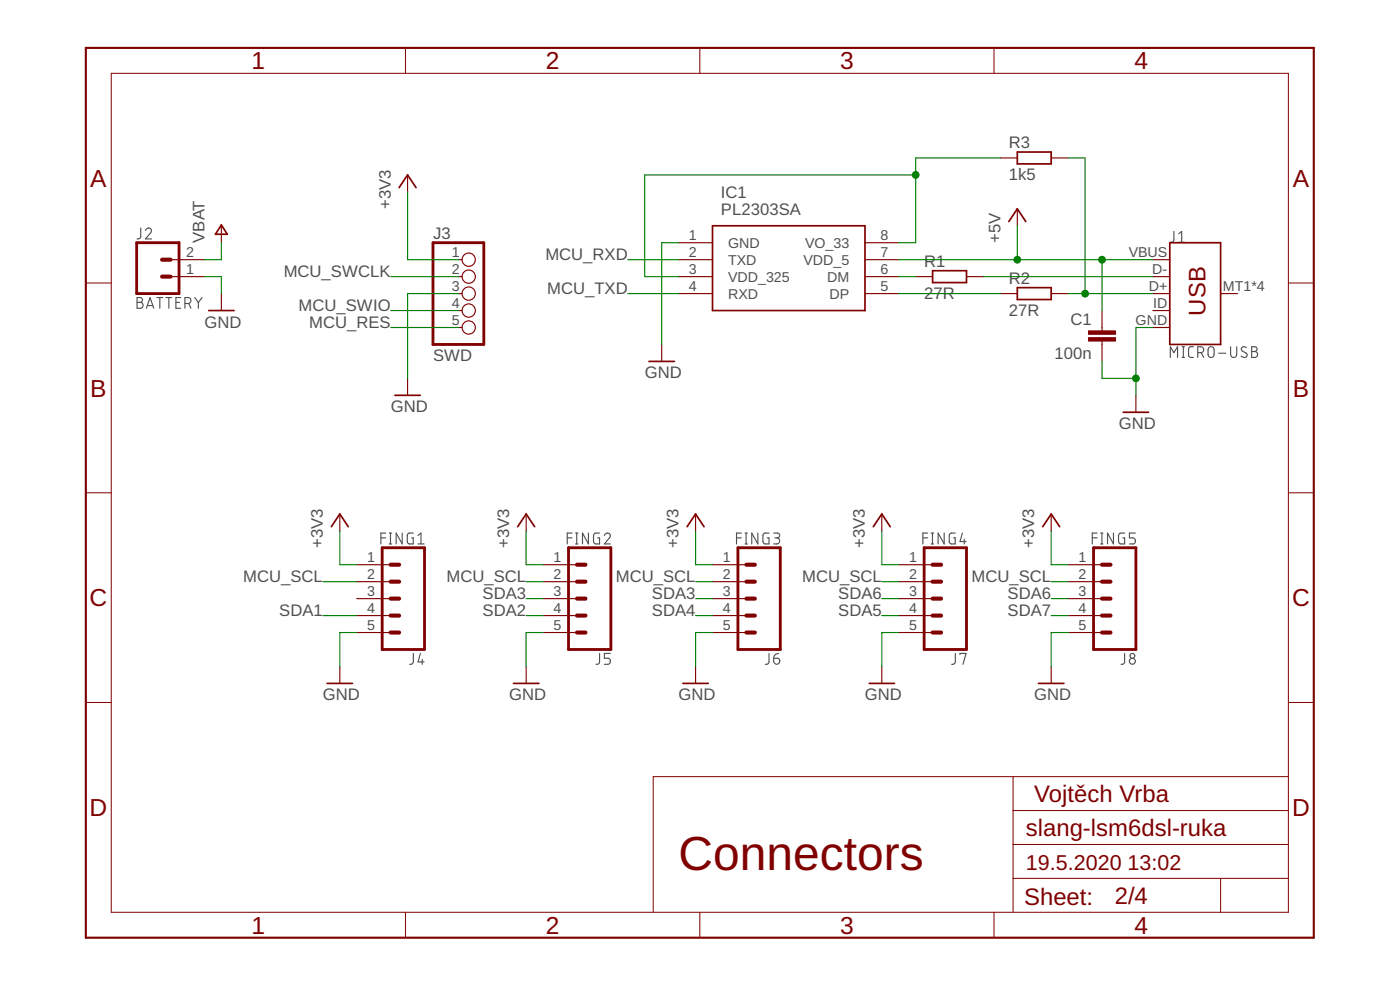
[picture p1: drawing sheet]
<svg xmlns="http://www.w3.org/2000/svg" width="210mm" height="148mm" viewBox="0 0 210 148" stroke-linecap="round" stroke-linejoin="round" font-family="sans-serif">
<g fill="none" stroke="#505050" stroke-width=".17">
<path d="M21.1 34.2v1.4l-.2 .2h-.3M21.8 34.5a.45 .45 0 0 1 .6-.3 .45 .45 0 0 1 .2 .7l-.8 .9h.9M176 34.7v1.4l-.2 .2h-.3M176.7 36.3h.9M176.7 35l.5-.3v1.6M20.6 44.6h.4a.36 .36 0 0 1 .4 .3 .36 .36 0 0 1-.4 .4 .44 .44 0 0 1 .5 .4 .44 .44 0 0 1-.5 .5h-.4zM20.6 45.3h.4M21.9 46.2l.6-1.6 .6 1.6M22.1 45.8h.8M23.5 44.6h.9M24 44.6v1.6M24.9 44.6h.9"/>
<path d="M25.3 44.6v1.6M26.4 45.3h.5M27.1 44.6h-.7v1.6h.7M27.7 45.5h.5a.44 .44 0 0 0 .4-.5 .44 .44 0 0 0-.4-.4h-.5v1.6M28.3 45.5l.3 .7M29.2 44.6l.5 .7M29.7 45.3v.9M30.3 44.6l-.6 .7M175.5 53.6v-1.7l.5 .9 .6-.9v1.7M177.2 53.6h.4M177.2 51.9h.4M177.4 51.9v1.7"/>
<path d="M178.9 51.9l-.5 .1-.2 .3v1l.2 .2 .5 .1M179.6 52.8h.4a.44 .44 0 0 0 .5-.4 .44 .44 0 0 0-.5-.5h-.4v1.7M180.1 52.8l.4 .8M181.3 52.1a.45 .45 0 0 1 .5-.1 .45 .45 0 0 1 .2 .4v.7a.46 .46 0 0 1-.4 .5 .46 .46 0 0 1-.5-.5v-.7zM182.7 52.9h1.1M184.5 51.9v1.2a.46 .46 0 0 0 .5 .5 .46 .46 0 0 0 .4-.5v-1.2M186.9 52.1a.41 .41 0 0 0-.6-.1 .41 .41 0 0 0-.1 .5l.6 .4a.38 .38 0 0 1 .1 .5 .38 .38 0 0 1-.5 .1l-.3-.2M187.7 51.9h.4a.36 .36 0 0 1 .4 .4 .36 .36 0 0 1-.4 .4 .44 .44 0 0 1 .5 .4 .44 .44 0 0 1-.5 .5h-.4zM187.7 52.7h.4M57.8 79.9h-.7v1.6M58.4 79.9h.3M58.5 79.9v1.6"/>
<path d="M60.3 79.9v1.6l-.9-1.6v1.6M62 79.9h-.7l-.2 .2v1l.2 .4h.7v-.9h-.3M85.8 79.9h-.8v1.6M86.3 79.9h.4M86.5 79.9v1.6M88.2 79.9v1.6l-.9-1.6v1.6M89.9 79.9h-.7l-.2 .2v1l.2 .4h.7v-.9h-.3M111.1 79.9h-.7v1.6M111.7 79.9h.4M111.9 79.9v1.6M113.6 79.9v1.6l-.9-1.6v1.6M115.3 79.9h-.7l-.2 .2v1l.2 .4h.7v-.9h-.3"/>
<path d="M116 79.9h.5a.36 .36 0 0 1 .4 .3 .36 .36 0 0 1-.4 .4h-.3M139.1 79.9h-.7v1.6M139.6 79.9h.4M139.8 79.9v1.6M141.6 79.9v1.6l-.9-1.6v1.6M143.2 79.9h-.7l-.2 .2v1l.2 .4h.7v-.9h-.2M144.3 79.9l-.4 1.2h.9M164.5 79.9h-.7v1.6M165 79.9h.4M165.2 79.9v1.6M166.9 79.9v1.6l-.8-1.6v1.6M168.6 79.9h-.7l-.2 .2v1l.2 .4h.7v-.9h-.3"/>
<path d="M170.2 79.9h-.9v.7h.6a.46 .46 0 0 1 .3 .4 .46 .46 0 0 1-.3 .5h-.6M57.1 80.6h.7M58.4 81.5h.3M62 97.9l-.1 1.4-.2 .2h-.3M62.7 81.5h.9M62.7 80.2l.4-.3v1.6M63 97.9l-.3 1.3h.9M63.3 98.8v.7M85 80.6h.8M86.3 81.5h.4M89.9 97.9v1.4l-.2 .2h-.3M90.6 80.2a.44 .44 0 0 1 .6-.3 .44 .44 0 0 1 .2 .7l-.8 .9h.9"/>
<path d="M91.5 97.9h-.9v.7h.5a.46 .46 0 0 1 .4 .5 .46 .46 0 0 1-.4 .4h-.5M110.4 80.6h.7M111.7 81.5h.4M115.3 97.9v1.4l-.2 .2h-.4M116 98.6h.5a.45 .45 0 0 1 .4 .5 .45 .45 0 0 1-.5 .4 .45 .45 0 0 1-.4-.4zM116.5 80.6a.46 .46 0 0 1 .4 .4 .46 .46 0 0 1-.4 .5h-.5M116.7 97.9a.7 .7 0 0 0-.7 .7M138.4 80.6h.7M139.6 81.5h.4M143.2 97.9v1.4l-.2 .2h-.3M143.9 98.1v-.2h.9l-.4 1.6M144.6 80.8v.7"/>
<path d="M163.8 80.6h.7M165 81.5h.4M168.6 97.9v1.4l-.2 .2h-.3"/>
<circle cx="169.8" cy="98.3" r=".36"/>
<circle cx="169.8" cy="99.1" r=".44"/>
</g>
<path d="M20.5 36.4h6.3v7.6h-6.3zM64.9 36.4h7.6v15.2h-7.6zM57.3 82.1h6.3v15.2h-6.3zM85.2 82.1h6.4v15.2h-6.4zM110.6 82.1h6.4v15.2h-6.4zM138.6 82.1h6.3v15.2h-6.3zM164 82.1h6.3v15.2h-6.3z" fill="none" stroke="#800000" stroke-width=".42"/>
<g fill="none" stroke="#800000" stroke-width=".61">
<path d="M24.3 38.9h1.3M24.3 41.4h1.3M58.6 89.7h1.2M58.6 87.1h1.2M58.6 84.6h1.2M58.6 94.8h1.2M58.6 92.2h1.2M86.5 89.7h1.3M86.5 87.1h1.3M86.5 84.6h1.3M86.5 94.8h1.3M86.5 92.2h1.3"/>
<path d="M111.9 89.7h1.3M111.9 87.1h1.3M111.9 84.6h1.3M111.9 94.8h1.3M111.9 92.2h1.3M139.8 89.7h1.3M139.8 87.1h1.3M139.8 84.6h1.3M139.8 94.8h1.3M139.8 92.2h1.3M165.2 89.7h1.3M165.2 87.1h1.3"/>
<path d="M165.2 84.6h1.3M165.2 94.8h1.3M165.2 92.2h1.3"/>
</g>
<g fill="none" stroke="#800000" stroke-width=".17">
<path d="M25.6 38.9h5M33.2 33.8v2.6M61.1 26.2v2.5M68.7 38.9h.6M101.7 38.9h5.1M101.7 36.4h5.1M129.7 38.9h5M129.7 36.4h5M150 23.7h2.5M152.5 31.3v2.5M157.6 23.7h2.5M172.8 38.9h2.6"/>
<path d="M25.6 41.4h5M33.2 44v2.5M61.1 56.7v2.5M68.7 41.4h.6M68.7 44h.6M68.7 46.5h.6M68.7 49.1h.6M99.2 51.6v2.5M101.7 41.4h5.1M101.7 44h5.1M129.7 41.4h5M129.7 44h5"/>
<path d="M137.3 41.4h2.5M144.9 41.4h2.5M150 44h2.5M157.6 44h2.5M165.2 46.5v3.1M165.2 51.1v3M170.3 59.2v2.6M172.8 41.4h2.6M172.8 44h2.6M172.8 46.5h2.6M172.8 49.1h2.6M183 44h2.5"/>
<path d="M50.9 77v2.5M78.9 77v2.5M104.3 77v2.5M132.2 77v2.5M157.6 77v2.5M50.9 99.8v2.6M53.5 84.6h5.1M53.5 87.1h5.1M53.5 89.7h5.1M53.5 92.2h5.1M53.5 94.8h5.1M78.9 99.8v2.6"/>
<path d="M81.4 84.6h5.1M81.4 87.1h5.1M81.4 89.7h5.1M81.4 92.2h5.1M81.4 94.8h5.1M104.3 99.8v2.6M106.8 84.6h5.1M106.8 87.1h5.1M106.8 89.7h5.1M106.8 92.2h5.1M106.8 94.8h5.1M132.2 99.8v2.6"/>
<path d="M134.7 84.6h5.1M134.7 87.1h5.1M134.7 89.7h5.1M134.7 92.2h5.1M134.7 94.8h5.1M157.6 99.8v2.6M160.1 84.6h5.1M160.1 87.1h5.1M160.1 89.7h5.1M160.1 92.2h5.1M160.1 94.8h5.1"/>
<circle cx="70.3" cy="38.9" r=".99"/>
<circle cx="70.3" cy="41.4" r=".99"/>
<circle cx="70.3" cy="46.5" r=".99"/>
<circle cx="70.3" cy="49.1" r=".99"/>
<circle cx="70.3" cy="44" r=".99"/>
</g>
<g fill="none" stroke="#800000" stroke-width=".25">
<path d="M33.2 33.7l.9 1.4h-1.8zM59.8 28.1l1.3-1.9 1.3 1.9M106.8 33.8h22.9v12.7h-22.9zM151.3 33.2l1.2-1.9 1.3 1.9M152.5 22.8h5.1v1.8h-5.1zM175.4 36.4h7.6v15.2h-7.6zM31.3 46.5h3.8M59.2 59.2h3.8M97.3 54.1h3.8M139.8 40.6h5.1v1.7h-5.1zM152.5 43.1h5.1v1.8h-5.1zM49.7 78.9l1.2-1.9 1.3 1.9"/>
<path d="M77.6 78.9l1.3-1.9 1.3 1.9M103 78.9l1.3-1.9 1.3 1.9M130.9 78.9l1.3-1.9 1.3 1.9M156.3 78.9l1.3-1.9 1.3 1.9M168.4 61.8h3.8M49 102.4h3.9M77 102.4h3.8M102.4 102.4h3.8M130.3 102.4h3.8M155.7 102.4h3.8"/>
</g>
<g fill="#800000" stroke="#800000" stroke-width=".15">
<path d="M163.2 50.6h4.1v.5h-4.1z"/>
<path d="M163.2 49.6h4.1v.5h-4.1z"/>
</g>
<g fill="none" stroke="#800000" stroke-width=".15">
<path d="M16.7 11h176.5v125.7h-176.5zM60.8 7.2v3.8M104.9 7.2v3.8M149 7.2v3.8M12.9 42.4h3.8M193.2 42.4h3.8M12.9 73.8h3.8M193.2 73.8h3.8M12.9 105.2h3.8M151.9 116.4v20.3M193.2 116.4h-95.3v20.3M193.2 105.2h3.8"/>
<path d="M60.8 136.7v3.8M104.9 136.7v3.8M149 136.7v3.8M151.9 131.6h41.3M151.9 126.5h41.3M151.9 121.4h41.3M183 131.6v5.1"/>
</g>
<path d="M12.9 7.2h184.1v133.3h-184.1z" fill="none" stroke="#800000" stroke-width=".32"/>
<g fill="none" stroke="#008000" stroke-width=".17">
<path d="M33.2 36.4v2.5h-2.6M61.1 28.7v10.2h7.6M94.1 38.9h7.6M101.7 36.4h-2.5v15.2M134.7 38.9h38.1M137.3 26.2h-40.6v15.2h5M150 23.7h-12.7v12.7h-2.6M152.5 33.8v5.1M160.1 23.7h2.6v20.3M165.2 38.9v7.6M30.6 41.4h2.6v2.6M58.6 41.4h10.1"/>
<path d="M58.6 49.1h10.1M58.6 46.5h10.1M68.7 44h-7.6v12.7M94.1 44h7.6M134.7 41.4h2.6M134.7 44h15.3M147.4 41.4h25.4M160.1 44h12.7M165.2 54.1v2.6h5.1M172.8 49.1h-2.5v10.1M50.9 79.5v5.1h2.6M78.9 79.5v5.1h2.5"/>
<path d="M104.3 79.5v5.1h2.5M132.2 79.5v5.1h2.5M157.6 79.5v5.1h2.5M48.4 92.2h5.1M48.4 87.1h5.1M53.5 94.8h-2.6v5M78.9 92.2h2.5M78.9 89.7h2.5M78.9 87.1h2.5M81.4 94.8h-2.5v5M104.3 92.2h2.5M104.3 89.7h2.5"/>
<path d="M104.3 87.1h2.5M106.8 94.8h-2.5v5M132.2 92.2h2.5M132.2 89.7h2.5M132.2 87.1h2.5M134.7 94.8h-2.5v5M157.6 92.2h2.5M157.6 89.7h2.5M157.6 87.1h2.5M160.1 94.8h-2.5v5"/>
</g>
<g fill="#008000" stroke="#008000" stroke-width=".15">
<circle cx="170.3" cy="56.7" r=".51"/>
<circle cx="162.7" cy="44" r=".51"/>
<circle cx="152.5" cy="38.9" r=".51"/>
<circle cx="165.2" cy="38.9" r=".51"/>
<circle cx="137.3" cy="26.2" r=".51"/>
</g>
<text font-size="7.2" fill="#800000" x="101.7" y="130.3">Connectors</text>
<g font-size="3.7" fill="#800000">
<text x="37.7" y="10.4">1</text>
<text x="81.8" y="10.4">2</text>
<text x="126" y="10.4">3</text>
<text x="170.1" y="10.4">4</text>
<text x="13.5" y="28">A</text>
<text x="193.8" y="28">A</text>
<text x="13.5" y="59.4">B</text>
<text x="193.8" y="59.4">B</text>
<text x="13.4" y="90.8">C</text>
<text x="193.7" y="90.8">C</text>
<text x="13.4" y="122.2">D</text>
<text x="193.7" y="122.2">D</text>
<text x="37.7" y="139.9">1</text>
<text x="81.8" y="139.9">2</text>
<text x="126" y="139.9">3</text>
<text x="170.1" y="139.9">4</text>
</g>
<g font-size="3.6" fill="#800000">
<text x="180.7" y="47.3" transform="rotate(-90 180.7 47.3)">USB</text>
<text x="153.8" y="125.2">slang-lsm6dsl-ruka</text>
<text x="155.1" y="120.2">Vojtěch Vrba</text>
<text x="153.5" y="135.5">Sheet:</text>
<text x="167.1" y="135.4">2/4</text>
</g>
<g font-size="3.2" fill="#800000">
<text x="153.8" y="130.3">19.5.2020</text>
<text x="169.1" y="130.3">13:02</text>
</g>
<g font-size="2.5" fill="#505050">
<text x="151.3" y="22.2">R3</text>
<text x="108.1" y="29.6">IC1</text>
<text x="151.3" y="27">1k5</text>
<text x="58.6" y="31.3" transform="rotate(-90 58.6 31.3)">+3V3</text>
<text x="64.9" y="35.7">J3</text>
<text x="108.1" y="32.2">PL2303SA</text>
<text x="30.6" y="36.4" transform="rotate(-90 30.6 36.4)">VBAT</text>
<text x="42.6" y="41.4">MCU_SWCLK</text>
<text x="81.8" y="38.9">MCU_RXD</text>
<text x="138.6" y="39.9">R1</text>
<text x="150" y="36.4" transform="rotate(-90 150 36.4)">+5V</text>
<text x="44.8" y="46.5">MCU_SWIO</text>
<text x="82" y="44">MCU_TXD</text>
<text x="138.6" y="44.7">27R</text>
<text x="151.3" y="47.3">27R</text>
<text x="151.3" y="42.5">R2</text>
<text x="30.6" y="49.1">GND</text>
<text x="46.4" y="49.1">MCU_RES</text>
<text x="158.1" y="53.8">100n</text>
<text x="160.5" y="48.7">C1</text>
<text x="64.9" y="54.1">SWD</text>
<text x="96.7" y="56.7">GND</text>
<text x="58.6" y="61.8">GND</text>
<text x="167.8" y="64.3">GND</text>
<text x="48.4" y="82.1" transform="rotate(-90 48.4 82.1)">+3V3</text>
<text x="76.4" y="82.1" transform="rotate(-90 76.4 82.1)">+3V3</text>
<text x="101.7" y="82.1" transform="rotate(-90 101.7 82.1)">+3V3</text>
<text x="129.7" y="82.1" transform="rotate(-90 129.7 82.1)">+3V3</text>
<text x="155.1" y="82.1" transform="rotate(-90 155.1 82.1)">+3V3</text>
<text x="36.5" y="87.2">MCU_SCL</text>
<text x="67" y="87.2">MCU_SCL</text>
<text x="72.3" y="89.7">SDA3</text>
<text x="92.3" y="87.2">MCU_SCL</text>
<text x="97.7" y="89.7">SDA3</text>
<text x="120.3" y="87.2">MCU_SCL</text>
<text x="125.7" y="89.7">SDA6</text>
<text x="145.7" y="87.2">MCU_SCL</text>
<text x="151.1" y="89.7">SDA6</text>
<text x="41.9" y="92.2">SDA1</text>
<text x="72.3" y="92.2">SDA2</text>
<text x="97.7" y="92.2">SDA4</text>
<text x="125.7" y="92.2">SDA5</text>
<text x="151.1" y="92.2">SDA7</text>
<text x="48.4" y="104.9">GND</text>
<text x="76.4" y="104.9">GND</text>
<text x="101.7" y="104.9">GND</text>
<text x="129.7" y="104.9">GND</text>
<text x="155.1" y="104.9">GND</text>
</g>
<g font-size="2.1" fill="#505050">
<text x="27.9" y="41.1">1</text>
<text x="27.9" y="38.6">2</text>
<text x="67.8" y="38.6">1</text>
<text x="67.8" y="41.1">2</text>
<text x="103.3" y="36">1</text>
<text x="103.3" y="38.6">2</text>
<text x="103.3" y="41.1">3</text>
<text x="109.2" y="37.1">GND</text>
<text x="109.2" y="39.7">TXD</text>
<text x="120.5" y="39.7">VDD_5</text>
<text x="120.7" y="37.1">VO_33</text>
<text x="132" y="36">8</text>
<text x="132" y="38.6">7</text>
<text x="132" y="41.1">6</text>
<text x="169.2" y="38.6">VBUS</text>
<text x="172.8" y="41.1">D-</text>
<text x="67.8" y="43.6">3</text>
<text x="67.8" y="46.2">4</text>
<text x="103.3" y="43.6">4</text>
<text x="109.2" y="42.2">VDD_325</text>
<text x="109.2" y="44.7">RXD</text>
<text x="124" y="42.2">DM</text>
<text x="124.4" y="44.7">DP</text>
<text x="132" y="43.6">5</text>
<text x="172.2" y="43.6">D+</text>
<text x="172.9" y="46.2">ID</text>
<text x="183.4" y="43.6">MT1*4</text>
<text x="67.8" y="48.7">5</text>
<text x="170.3" y="48.7">GND</text>
<text x="55.1" y="84.3">1</text>
<text x="55.1" y="86.8">2</text>
<text x="55.1" y="89.3">3</text>
<text x="83" y="84.3">1</text>
<text x="83" y="86.8">2</text>
<text x="83" y="89.3">3</text>
<text x="108.4" y="84.3">1</text>
<text x="108.4" y="86.8">2</text>
<text x="108.4" y="89.3">3</text>
<text x="136.3" y="84.3">1</text>
<text x="136.3" y="86.8">2</text>
<text x="136.3" y="89.3">3</text>
<text x="161.7" y="84.3">1</text>
<text x="161.7" y="86.8">2</text>
<text x="161.7" y="89.3">3</text>
<text x="55.1" y="91.9">4</text>
<text x="55.1" y="94.4">5</text>
<text x="83" y="91.9">4</text>
<text x="83" y="94.4">5</text>
<text x="108.4" y="91.9">4</text>
<text x="108.4" y="94.4">5</text>
<text x="136.3" y="91.9">4</text>
<text x="136.3" y="94.4">5</text>
<text x="161.7" y="91.9">4</text>
<text x="161.7" y="94.4">5</text>
</g>
</svg>
